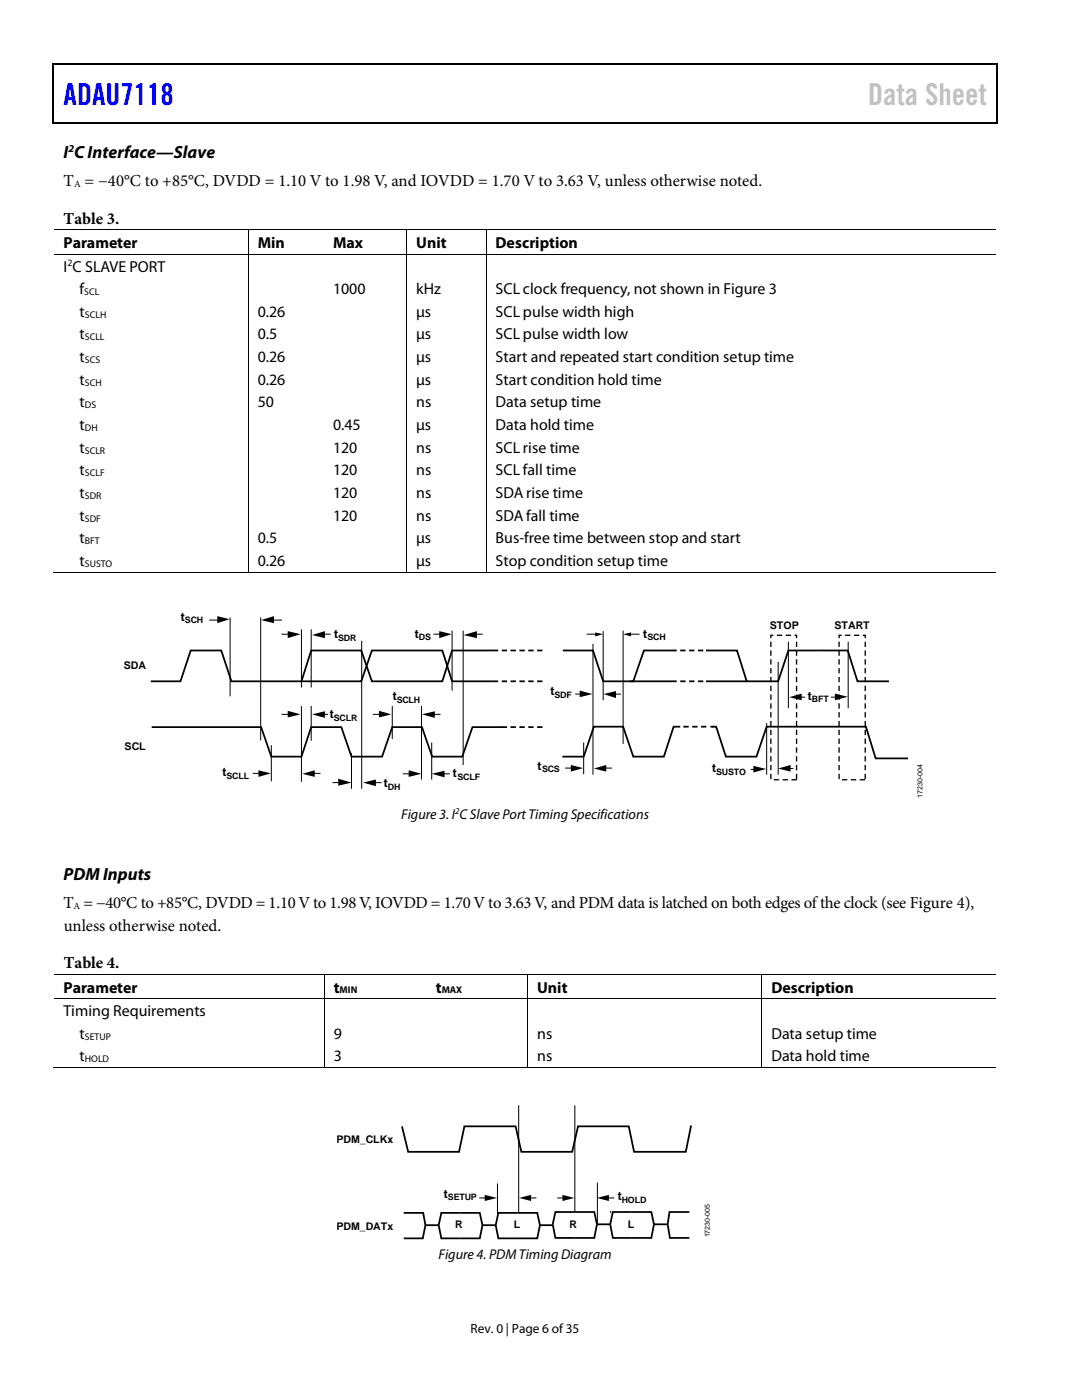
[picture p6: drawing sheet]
<svg xmlns="http://www.w3.org/2000/svg" width="216mm" height="279mm" viewBox="0 0 216 279" stroke-linecap="round" stroke-linejoin="round" font-family="sans-serif">
<g fill="#000">
<path d="M10.5 12.7h.3v1h-.3zM10.5 12.7h.3v.3h-.3zM133.3 12.7h.3v.3h-.3zM198.8 12.7h.2v1h-.2zM198.8 12.7h.2v.3h-.2zM10.5 24.4h.3v.2h-.3zM133.1 24.4h.2v.2h-.2zM198.8 24.4h.2v.2h-.2zM49.4 45.8h.2v.2h-.2zM49.4 50.6h.2v.2h-.2zM64.6 45.8h.1v.2h-.1zM64.6 50.6h.1v.2h-.1z"/>
<path d="M81.1 45.8h.1v.2h-.1zM81.1 50.6h.1v.2h-.1zM96.9 45.8h.2v.2h-.2zM96.9 50.6h.2v.2h-.2zM49.4 114.1h.2v.2h-.2zM64.3 114.1h.2v.2h-.2zM81.1 114.1h.1v.2h-.1zM96.9 114.1h.2v.2h-.2zM43.4 123l2.4 .6-2.4 .8zM52.1 123.8l2.6-.8v1.4zM57.4 126l2.6 .6-2.6 .8zM62.3 126.7l2.5-.7v1.4z"/>
<path d="M87.6 126l2.5 .6-2.5 .8zM92.5 126.7l2.7-.7v1.4zM115.7 137.8l2.5 .7-2.5 .6zM118.8 126.2l1.6 .4-1.6 .4zM120.4 138.5l2.5-.6v1.4zM124.3 126.6l1.6-.4v.8zM51.6 153.7l2.4 .6-2.4 .7zM57.4 141.9l2.6 .7-2.6 .6zM60.3 154.4l2.5-.7v1.3zM62.3 142.6l2.5-.7v1.4zM67.5 155.4l2.6 .8-2.6 .6zM72.4 156.2l2.6-.6v1.3z"/>
<path d="M75.6 141.9l2.5 .7-2.5 .6zM81.5 153.7l2.6 .7-2.6 .6zM84.2 142.6l2.6-.7v1.4zM86.1 154.4l2.6-.6v1.3zM113.9 152.7l2.5 .6-2.5 .7zM118.5 153.4l2.5-.7v1.3zM150.3 152.8l2.6 .7-2.6 .7zM155.3 153.4l2.5-.7v1.3z"/>
</g>
<path d="M10.7 13.7v10.7M10.8 12.8h122.5M133.6 12.8h65.2M198.9 13.7v10.7M10.8 24.5h188" fill="none" stroke="#000" stroke-width=".25"/>
<g fill="none" stroke="#000" stroke-width=".2">
<path d="M10.8 45.9h38.6M10.8 50.7h38.6M49.5 46v4.6M49.5 50.8v63.3M49.6 45.9h15M49.6 50.7h15M64.7 45.9h16.4M64.7 50.7h16.4M81.2 46v4.6M81.2 50.8v63.3M81.2 45.9h15.7M81.2 50.7h15.7"/>
<path d="M97 46v4.6M97 50.8v63.3M97.1 45.9h101.7M97.1 50.7h101.7M10.5 114.2h38.9M49.6 114.2h31.5M81.2 114.2h15.7M97.1 114.2h101.7M41.8 123.8h1.9M45.9 123.2v15.8M52 123.2v24.6M54.1 123.8h2.2"/>
<path d="M56.2 126.6h1.7M60.1 125.6v11.6M62.1 125.6v11.6M64.4 126.6h1.6M72.2 127.9v29.5M86.5 126.6h1.5M90.2 125.9v11.9M92.4 125.9v26.8M94.6 126.6h1.7M114.8 138.5h1.4M117.1 126.6h2M118.3 128.5v26.1"/>
<path d="M120.4 126v13.8M122.6 138.5h1.3M124.3 125.9v22.6M125.7 126.6h1.9M155.3 132.1v22.5M157.3 128.1v13.2M169.2 128.1v13.2M50.4 154.3h1.6M54.1 148.7v7.2M56.2 142.6h1.7M60.1 140.9v15.1M62.1 140.9v6.9"/>
<path d="M62.4 154.3h1.6M64.4 142.6h1.1M66.3 156.2h1.7M70.1 150.3v7.1M74.4 142.6h1.7M74.5 156.2h1.7M78.3 140.9v6.6M80.4 154.4h1.6M84.1 140.9v14.7M86.1 148.2v7.4M86.2 142.6h1.7M88.3 154.4h1.5"/>
<path d="M112.8 153.3h1.5M116.5 148.2v6.3M120.5 153.3h1.6M149.8 153.6h1M153 144.3v10.3M157.4 153.4h.9"/>
</g>
<path d="M30.1 136h5.9l2-6.2h6.1l2.1 6.2h25.9l2.1-6.2h14.1l1.9 6.2h8.1M98.3 129.8h-8.1l-1.9 6.2h-14.1l-2.1-6.2h-10l-2 6.2M112.3 129.8h6l2.1 6.2h6l2.1-6.2h5.9M125.7 136h8.7M140.9 129.8h6.2l1.9 6.2h6.3l2-6.2h11.9l1.9 6.2h6.3M140.9 136h8.1M30.3 145.1h21.8l2 5.9h6l2-5.9h6l2 5.9h6.1l2.1-5.9h5.9l2 5.9h6l2.1-5.9h6.1M135.7 145h-1.3l-1.9 6h-6.1l-2.1-6h-5.8l-2 6h-4.3M141.7 145h.7M142.1 145h.8l1.9 6h6.1l2.1-6h19.8l1.9 6.4h6.5" fill="none" stroke="#000" stroke-width=".35"/>
<path d="M158.4 138h10.2v2.4h-10.2z" fill="#fff"/>
<g fill="none" stroke="#000" stroke-width=".2">
<path d="M159.6 139.1h1.1M165.8 139.1h1.2M10.8 194.5h53.8M10.8 199.3h53.8M64.7 194.6v4.6M64.7 199.4v13.6M64.8 194.5h20.2M64.8 199.3h20.2M85.2 194.5h20M85.2 199.3h20M105.3 194.6v4.6M105.3 199.4v13.6"/>
<path d="M105.4 194.5h46.5M105.4 199.3h46.5M152 194.6v4.6M152 199.4v13.6M152.1 194.5h46.7M152.1 199.3h46.7M10.5 213.1h54.1M64.8 213.1h40.4M105.4 213.1h46.5M152.1 213.1h46.7M95.6 239.1h1.5M99.3 236.2v6"/>
<path d="M103.5 220.6v21.3M105.5 239.1h1.5M111.2 239.1h1.5M114.7 220.6v21.3M119.2 236v8.5M121.1 239.1h1.5"/>
</g>
<g fill="#000">
<path d="M157.5 139.1l2.5-.7v1.4zM166.6 138.4l2.6 .6-2.6 .8zM64.6 194.4h.2v.2h-.2zM64.6 199.2h.2v.2h-.2zM85 194.4h.2v.2h-.2zM85 199.2h.2v.2h-.2zM105.2 194.4h.2v.2h-.2zM105.2 199.2h.2v.2h-.2zM151.9 194.4h.2v.2h-.2zM151.9 199.2h.2v.2h-.2zM64.6 213h.2v.1h-.2zM84.8 213h.2v.1h-.2z"/>
<path d="M105.2 213h.2v.1h-.2zM151.9 213h.2v.1h-.2zM96.7 238.5l2.5 .6-2.5 .6zM103.6 239.1l2.4-.6v1.2zM112.2 238.5l2.4 .6-2.4 .6zM119.1 239.1l2.4-.6v1.2z"/>
<path d="M107.2 135.8h1v.3h-1zM105.4 135.8h1.1v.3h-1.1zM103.6 135.8h1.1v.3h-1.1zM101.9 135.8h1v.3h-1zM100.1 135.8h1.1v.3h-1.1zM98.3 135.8h1.1v.3h-1.1z"/>
<path d="M107.2 129.6h1v.4h-1zM105.4 129.6h1.1v.4h-1.1zM103.6 129.6h1.1v.4h-1.1zM101.9 129.6h1v.4h-1zM100.1 129.6h1.1v.4h-1.1zM98.3 129.6h1.1v.4h-1.1z"/>
<path d="M139.3 135.8h1v.3h-1zM137.5 135.8h1.1v.3h-1.1zM135.7 135.8h1.1v.3h-1.1zM134.3 135.8h.7v.3h-.7z"/>
<path d="M139.3 129.6h1v.4h-1zM137.5 129.6h1.1v.4h-1.1zM135.7 129.6h1.1v.4h-1.1zM134.3 129.6h.7v.4h-.7z"/>
<path d="M107.2 144.9h1v.4h-1zM105.4 144.9h1.1v.4h-1.1zM103.6 144.9h1.1v.4h-1.1zM101.9 144.9h1v.4h-1zM100.1 144.9h1.1v.4h-1.1z"/>
<path d="M139.9 144.8h1.1v.4h-1.1zM138.1 144.8h1.1v.4h-1.1zM136.4 144.8h1v.4h-1z"/>
<path d="M158.8 154.4h.3l-.1 1.3h-1.1v-.2h.9zM156.2 155.5h1v.2h-1zM154.4 155.5h1.1v.2h-1.1zM153.7 154.4h.2v1.1h-.2zM158.8 152.7h.3v1h-.3zM153.7 152.7h.2v1h-.2zM158.8 150.9h.3v1.1h-.3zM153.7 150.9h.2v1.1h-.2zM158.8 149.2h.3v1h-.3zM153.7 149.2h.2v1h-.2zM158.8 147.4h.3v1.1h-.3zM153.7 147.4h.2v1.1h-.2zM158.8 145.6h.3v1.1h-.3zM153.7 145.6h.2v1.1h-.2zM158.8 143.9h.3v1h-.3zM153.7 143.9h.2v1h-.2zM158.8 142.1h.3v1.1h-.3zM153.7 142.1h.2v1.1h-.2zM158.8 140.4h.3v1h-.3zM153.7 140.4h.2v1h-.2zM158.8 138.6h.3v1.1h-.3zM153.7 138.6h.2v1.1h-.2zM158.8 136.9h.3v1h-.3zM153.7 136.9h.2v1h-.2zM158.8 135.1h.3v1h-.3zM153.7 135.1h.2v1h-.2zM158.8 133.3h.3v1.1h-.3zM153.7 133.3h.2v1.1h-.2zM158.8 131.6h.3v1h-.3zM153.7 131.6h.2v1h-.2zM158.8 129.8h.3v1.1h-.3zM153.7 129.8h.2v1.1h-.2zM158.8 128.1h.3v1h-.3zM153.7 128.1h.2v1h-.2zM158.5 126.7h.6v.7h-.3v-.5h-.3zM153.7 126.7h.6v.2h-.4v.5h-.2zM156.8 126.7h1v.2h-1zM155 126.7h1.1v.2h-1.1z"/>
<path d="M172.5 154.4h.3v1.1h-.2v.2h-1.1v-.2h1zM169.8 155.5h1v.2h-1zM168 155.5h1.1v.2h-1.1zM167.3 154.4h.3v1.1h-.3zM172.5 152.7h.3v1h-.3zM167.3 152.7h.3v1h-.3zM172.5 150.9h.3v1.1h-.3zM167.3 150.9h.3v1.1h-.3zM172.5 149.2h.3v1h-.3zM167.3 149.2h.3v1h-.3zM172.5 147.4h.3v1.1h-.3zM167.3 147.4h.3v1.1h-.3zM172.5 145.6h.3v1.1h-.3zM167.3 145.6h.3v1.1h-.3zM172.5 143.9h.3v1h-.3zM167.3 143.9h.3v1h-.3zM172.5 142.1h.3v1.1h-.3zM167.3 142.1h.3v1.1h-.3zM172.5 140.4h.3v1h-.3zM167.3 140.4h.3v1h-.3zM172.5 138.6h.3v1.1h-.3zM167.3 138.6h.3v1.1h-.3zM172.5 136.9h.3v1h-.3zM167.3 136.9h.3v1h-.3zM172.5 135.1h.3v1h-.3zM167.3 135.1h.3v1h-.3zM172.5 133.3h.3v1.1h-.3zM167.3 133.3h.3v1.1h-.3zM172.5 131.6h.3v1h-.3zM167.3 131.6h.3v1h-.3zM172.5 129.8h.3v1.1h-.3zM167.3 129.8h.3v1.1h-.3zM172.5 128.1h.3v1h-.3zM167.3 128.1h.3v1h-.3zM172.2 126.7h.6v.7h-.3v-.5h-.3zM167.3 126.7h.6v.2h-.3v.5h-.3zM170.4 126.7h1.1v.2h-1.1zM168.6 126.7h1.1v.2h-1.1z"/>
</g>
<g fill="none" stroke="#000" stroke-width=".35">
<path d="M137.9 224.6l-1.1 5.3h-10.3l-1-5.1h-10.2l-1.1 5.1h-10.2l-1.1-5.1h-10.3l-1 5.1h-10.2l-1.2-5.1M80.6 242.1h3.8l.5 2.4M84.9 244.5l-.5 2.6h-3.8M84.9 244.5h2.6M96.3 244.5l-.6 2.6h-7.6l-.6-2.6M96.3 244.5l-.6-2.4h-3.8h-3.8l-.6 2.4M96.3 244.5h2.6M107.7 244.5h2.6M107.7 244.5l-.5 2.6h-7.8l-.5-2.6M107.7 244.5l-.5-2.4h-3.9h-3.9l-.5 2.4M110.8 241.9h7.8l.5 2.4-.5 2.8h-7.8l-.5-2.8zM119.1 244.3h2.7"/>
<path d="M130.5 244.3l-.5 2.8h-7.7l-.5-2.8M130.5 244.3l-.5-2.4h-3.9h-3.8l-.5 2.4M130.5 244.3h2.7M133.2 244.3l.5 2.8h3.8M137.5 241.9h-3.9l-.4 2.4"/>
</g>
<text font-size="6" fill="#00f" x="12.7" y="21">ADAU7118</text>
<text font-size="6" fill="#c1c1c1" x="173.2" y="21">Data Sheet</text>
<g font-size="3.5">
<text x="12.7" y="31.5">I C Interface—Slave</text>
<text x="12.7" y="175.6">PDM Inputs</text>
</g>
<g font-size="3.3">
<text x="12.7" y="37.2">T = −40°C to +85°C, DVDD = 1.10 V to 1.98 V, and IOVDD = 1.70 V to 3.63 V, unless otherwise noted.</text>
<text x="12.7" y="44.6">Table 3.</text>
<text x="12.7" y="181.2">T = −40°C to +85°C, DVDD = 1.10V to 1.98V, IOVDD = 1.70V to 3.63V, and PDM data is latched on both edges of the clock (see Figure 4),</text>
<text x="12.7" y="185.8">unless otherwise noted.</text>
<text x="12.7" y="193.2">Table 4.</text>
</g>
<g font-size="3.2">
<text x="12.7" y="49.5">Parameter</text>
<text x="51.4" y="49.5">Min</text>
<text x="66.5" y="49.5">Max</text>
<text x="83.1" y="49.5">Unit</text>
<text x="98.9" y="49.5">Description</text>
<text x="12.7" y="54.2">I C SLAVE PORT</text>
<text x="15.9" y="58.7">f</text>
<text x="66.5" y="58.7">1000</text>
<text x="83.1" y="58.7">kHz</text>
<text x="98.9" y="58.7">SCL clock frequency, not shown in Figure 3</text>
<text x="15.9" y="63.2">t</text>
<text x="51.4" y="63.2">0.26</text>
<text x="83.1" y="63.2">µs</text>
<text x="98.9" y="63.2">SCL pulse width high</text>
<text x="15.9" y="67.7">t</text>
<text x="51.4" y="67.7">0.5</text>
<text x="83.1" y="67.7">µs</text>
<text x="98.9" y="67.7">SCL pulse width low</text>
<text x="15.9" y="72.3">t</text>
<text x="15.9" y="76.8">t</text>
<text x="51.4" y="76.8">0.26</text>
<text x="51.4" y="72.3">0.26</text>
<text x="83.1" y="76.8">µs</text>
<text x="83.1" y="72.3">µs</text>
<text x="98.9" y="76.8">Start condition hold time</text>
<text x="98.9" y="72.3">Start and repeated start condition setup time</text>
<text x="15.9" y="81.3">t</text>
<text x="51.4" y="81.3">50</text>
<text x="83.1" y="81.3">ns</text>
<text x="98.9" y="81.3">Data setup time</text>
<text x="15.9" y="85.9">t</text>
<text x="66.5" y="85.9">0.45</text>
<text x="83.1" y="85.9">µs</text>
<text x="98.9" y="85.9">Data hold time</text>
<text x="15.9" y="90.4">t</text>
<text x="15.9" y="94.9">t</text>
<text x="66.5" y="90.4">120</text>
<text x="66.5" y="94.9">120</text>
<text x="83.1" y="90.4">ns</text>
<text x="83.1" y="94.9">ns</text>
<text x="98.9" y="90.4">SCL rise time</text>
<text x="98.9" y="94.9">SCL fall time</text>
<text x="15.9" y="99.4">t</text>
<text x="66.5" y="99.4">120</text>
<text x="83.1" y="99.4">ns</text>
<text x="98.9" y="99.4">SDA rise time</text>
<text x="15.9" y="103.9">t</text>
<text x="66.5" y="103.9">120</text>
<text x="83.1" y="103.9">ns</text>
<text x="98.9" y="103.9">SDA fall time</text>
<text x="15.9" y="108.5">t</text>
<text x="15.9" y="113">t</text>
<text x="51.4" y="108.5">0.5</text>
<text x="51.4" y="113">0.26</text>
<text x="83.1" y="108.5">µs</text>
<text x="83.1" y="113">µs</text>
<text x="98.9" y="108.5">Bus-free time between stop and start</text>
<text x="98.9" y="113">Stop condition setup time</text>
<text x="12.7" y="198.1">Parameter</text>
<text x="12.7" y="202.8">Timing Requirements</text>
<text x="66.6" y="198.1">t</text>
<text x="87" y="198.1">t</text>
<text x="107.2" y="198.1">Unit</text>
<text x="153.9" y="198.1">Description</text>
<text x="15.9" y="207.3">t</text>
<text x="66.6" y="207.3">9</text>
<text x="107.2" y="207.3">ns</text>
<text x="153.9" y="207.3">Data setup time</text>
<text x="15.9" y="211.8">t</text>
<text x="66.6" y="211.8">3</text>
<text x="107.2" y="211.8">ns</text>
<text x="153.9" y="211.8">Data hold time</text>
</g>
<g font-size="2.8">
<text x="80.1" y="163.4">Figure 3. I C Slave Port Timing Specifications</text>
<text x="87.5" y="251.3">Figure 4. PDM Timing Diagram</text>
</g>
<text font-size="2.7" x="93.9" y="266">Rev. 0 | Page 6 of35</text>
<g font-size="2.5">
<text x="36.1" y="123.8">t</text>
<text x="66.7" y="127.4">t</text>
<text x="82.8" y="127.3">t</text>
<text x="128.3" y="127.3">t</text>
<text x="65.8" y="143.3">t</text>
<text x="78.4" y="139.8">t</text>
<text x="109.8" y="138.7">t</text>
<text x="161.2" y="139.7">t</text>
<text x="44.4" y="154.9">t</text>
<text x="90.4" y="155">t</text>
<text x="107.3" y="153.6">t</text>
<text x="142.1" y="154.1">t</text>
<text x="76.6" y="157.1">t</text>
<text x="88.6" y="239">t</text>
<text x="123.3" y="239.5">t</text>
</g>
<g font-size="2.1">
<text x="13.7" y="30.3">2</text>
<text x="153.6" y="125.5">STOP</text>
<text x="166.5" y="125.5">START</text>
<text x="24.7" y="133.6">SDA</text>
<text x="24.9" y="149.8">SCL</text>
<text x="67.2" y="228">PDM_CLKx</text>
<text x="67.2" y="245.4">PDM_DATx</text>
<text x="90.8" y="245">R</text>
<text x="102.5" y="245.1">L</text>
<text x="113.6" y="245.1">R</text>
<text x="125.3" y="245.1">L</text>
</g>
<g font-size="1.9">
<text x="14.8" y="37.3">A</text>
<text x="13.5" y="53.1">2</text>
<text x="16.8" y="58.9">SCL</text>
<text x="16.9" y="63.4">SCLH</text>
<text x="16.9" y="67.9">SCLL</text>
<text x="16.9" y="72.4">SCS</text>
<text x="16.9" y="77">SCH</text>
<text x="16.9" y="81.5">DS</text>
<text x="16.9" y="86">DH</text>
<text x="16.9" y="90.6">SCLR</text>
<text x="16.9" y="95">SCLF</text>
<text x="16.9" y="99.6">SDR</text>
<text x="16.9" y="104.1">SDF</text>
<text x="16.9" y="108.6">BFT</text>
<text x="16.9" y="113.2">SUSTO</text>
<text x="14.7" y="181.4">A</text>
<text x="67.8" y="198.2">MIN</text>
<text x="88.1" y="198.2">MAX</text>
<text x="16.9" y="207.5">SETUP</text>
<text x="16.9" y="212">HOLD</text>
</g>
<g font-size="1.8">
<text x="36.9" y="124.4">SCH</text>
<text x="67.5" y="127.9">SDR</text>
<text x="83.6" y="127.8">DS</text>
<text x="129.2" y="127.8">SCH</text>
<text x="66.6" y="143.8">SCLR</text>
<text x="79.2" y="140.3">SCLH</text>
<text x="110.6" y="139.2">SDF</text>
<text x="162" y="140.2">BFT</text>
<text x="45.2" y="155.4">SCLL</text>
<text x="91.3" y="155.6">SCLF</text>
<text x="108.2" y="154.2">SCS</text>
<text x="142.9" y="154.6">SUSTO</text>
<text x="77.4" y="157.6">DH</text>
<text x="90.8" y="162.5">2</text>
<text x="89.4" y="239.5">SETUP</text>
<text x="124.1" y="240">HOLD</text>
</g>
<g font-size="1.4">
<text x="184.1" y="159.2" transform="rotate(-90 184.1 159.2)">17230-004</text>
<text x="141.6" y="247" transform="rotate(-90 141.6 247)">17230-005</text>
</g>
</svg>
